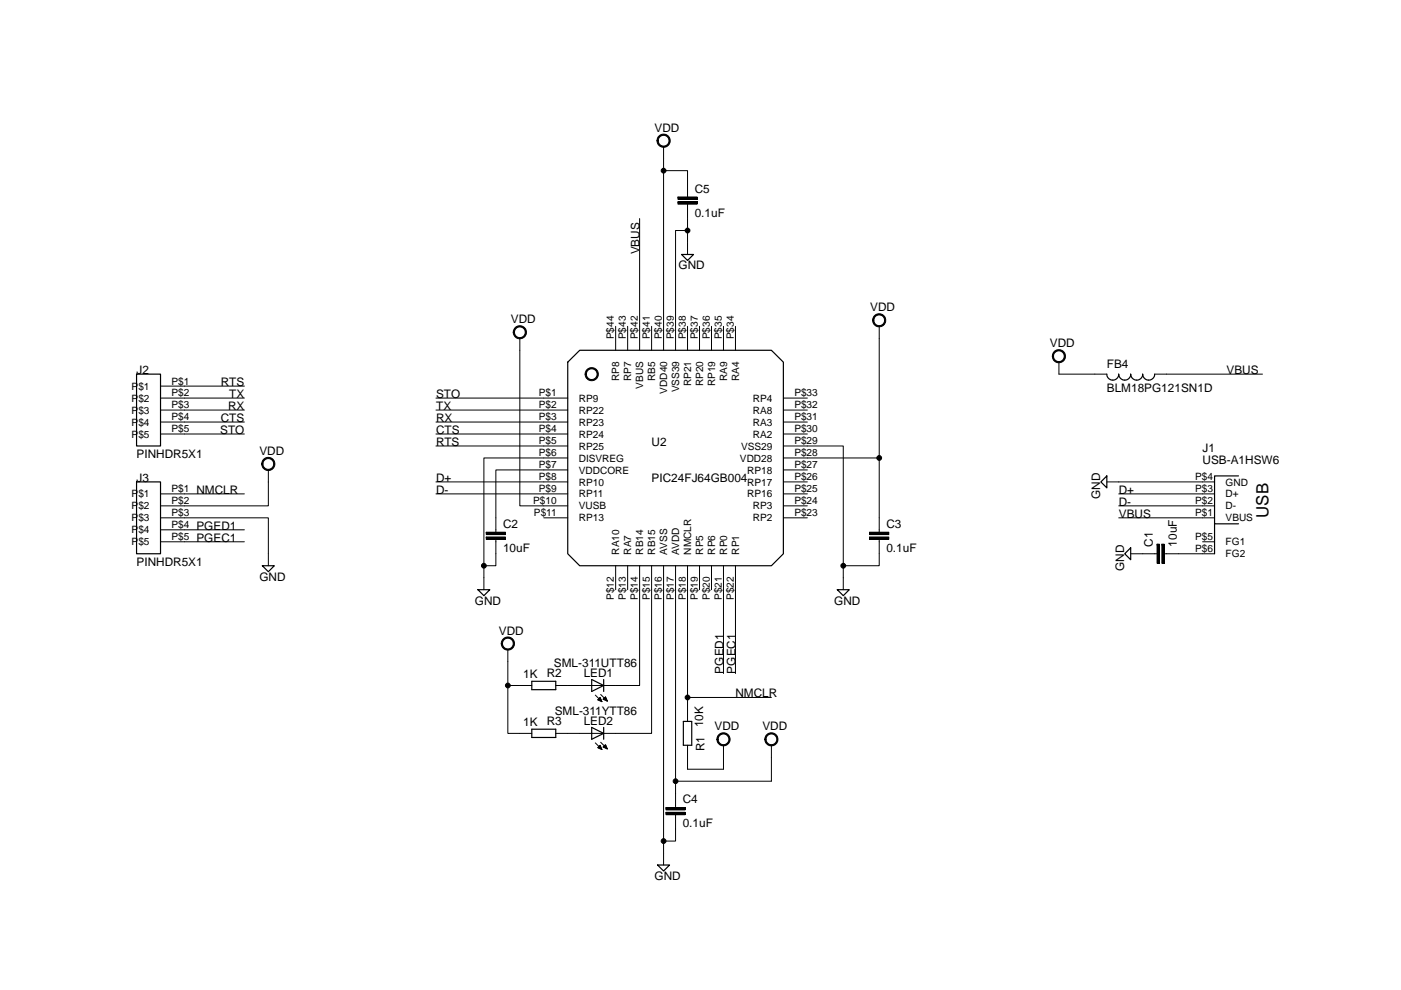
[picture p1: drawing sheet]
<svg xmlns="http://www.w3.org/2000/svg" width="297mm" height="210mm" viewBox="0 0 297 210" stroke-linecap="round" stroke-linejoin="round" font-family="sans-serif">
<g fill="none" stroke="#000" stroke-width=".25">
<path d="M144.5 54h2.5l-1.2 1.2zM29 79.4h5v15.2h-5zM120.4 76.8l2.5-2.5h40.7l2.5 2.5v40.7l-2.5 2.5h-40.7l-2.5-2.5zM234.7 79.4a1.26 1.26 0 0 0 1.2 1.2 1.26 1.26 0 0 0 1.3-1.2 1.27 1.27 0 0 0 1.3 1.2 1.27 1.27 0 0 0 1.2-1.2 1.27 1.27 0 0 0 1.3 1.2 1.27 1.27 0 0 0 1.3-1.2 1.27 1.27 0 0 0 1.2 1.2 1.27 1.27 0 0 0 1.3-1.2M29 102.2h5v15.3h-5zM55.6 120h2.6l-1.3 1.3zM234.7 100.9v2.6l-1.3-1.3zM239.7 116.2v2.5l-1.2-1.2zM257.5 111.1v6.4M262.6 100.9h-5.1v10.2h5.1M101.3 125.1h2.6l-1.3 1.2zM177.5 125.1h2.6l-1.3 1.2z"/>
<path d="M112.8 144.5h5v1.8h-5zM112.8 154.7h5v1.7h-5zM125.5 144.1l2.5 1.3-2.5 1.3zM125.5 154.3l2.5 1.3-2.5 1.2zM128 144.1v2.6M128 154.3v2.5M144.9 153h1.8v5.1h-1.8zM139.4 183.5h2.6l-1.3 1.2z"/>
</g>
<g fill="none" stroke="#000" stroke-width=".21">
<path d="M139.8 28.7a1.4 1.4 0 0 1 2.2 .5 1.4 1.4 0 0 1-1 2 1.4 1.4 0 0 1-1.7-1.4h.2a1.14 1.14 0 0 1 1.6-1 1.14 1.14 0 0 1 .3 1.9 1.14 1.14 0 0 1-1.8-.6l-.1-.3h-.2v-.3zM140.7 31.1v43.2M140.7 36.2h5.1v5.6M135.6 46.4v27.9M143.7 42.8h4.1v.5h-4.1zM143.7 42.8h.1M143.7 41.8h4.1v.5h-4.1zM143.7 41.8h.1M145.8 43.3v5.6M145.8 54v-5.1h-2.6v25.4M109.3 69.4a1.4 1.4 0 0 1 2.2 .5 1.4 1.4 0 0 1-1 1.9 1.4 1.4 0 0 1-1.7-1.3h.3a1.15 1.15 0 0 1 1.6-1.1 1.15 1.15 0 0 1 .3 1.9 1.15 1.15 0 0 1-1.9-.5v-.3h-.3l.1-.4zM110.2 71.8v35.5h10.2"/>
<path d="M124.6 78.3a1.4 1.4 0 0 1 2.1 .5 1.4 1.4 0 0 1-.9 1.9 1.4 1.4 0 0 1-1.7-1.3h.2a1.14 1.14 0 0 1 1.6-1.1 1.14 1.14 0 0 1 .3 1.9 1.14 1.14 0 0 1-1.8-.5l-.1-.3h-.2v-.4zM130.5 69.2v5.1M133.1 69.2v5.1M138.2 69.2v5.1M145.8 69.2v5.1M148.3 69.2v5.1M150.9 69.2v5.1M153.4 69.2v5.1M155.9 69.2v5.1M185.5 66.8a1.39 1.39 0 0 1 2.2 .5 1.39 1.39 0 0 1-1 2 1.39 1.39 0 0 1-1.7-1.4h.3a1.14 1.14 0 0 1 1.6-1 1.14 1.14 0 0 1 .2 1.9 1.14 1.14 0 0 1-1.8-.6v-.3h-.3l.1-.3zM186.4 69.2v27.9h-20.3M223.6 74.5a1.4 1.4 0 0 1 2.2 .4 1.4 1.4 0 0 1-1 2 1.4 1.4 0 0 1-1.7-1.4h.3a1.15 1.15 0 0 1 1.7-.9 1.15 1.15 0 0 1 .1 1.9 1.15 1.15 0 0 1-1.8-.7v-.3h-.3l.1-.3z"/>
<path d="M224.5 76.8v2.6h10.2M244.8 79.4h22.9M34 81.9h17.8M34 84.4h17.8M34 87h17.8M34 89.5h17.8M34 92.1h17.8M56 97.3a1.4 1.4 0 0 1 2.1 .5 1.4 1.4 0 0 1-.9 2 1.4 1.4 0 0 1-1.7-1.4h.2a1.16 1.16 0 0 1 1.8-.9 1.16 1.16 0 0 1 .1 1.9 1.16 1.16 0 0 1-1.8-.7l-.1-.3h-.2v-.3zM56.9 99.7v7.6h-22.9M92.4 84.4h28M92.4 87h28M92.4 89.5h28"/>
<path d="M92.4 92.1h28M92.4 94.6h28M120.4 97.1h-17.8v28M120.4 99.7h-15.3v13.2M166.1 94.6h12.7v30.5M166.1 84.4h5.1M166.1 87h5.1M166.1 89.5h5.1M166.1 92.1h5.1M166.1 99.7h5.1M186.4 97.1v15.8M34 109.8h22.9v10.2"/>
<path d="M34 104.8h17.8M51.8 114.9h-17.8M51.8 112.4h-17.8M92.4 102.2h28M92.4 104.8h28M103.1 113.9h4.1v.5h-4.1zM103.1 113.9h.1M103.1 112.9h4.1v.5h-4.1zM103.1 112.9h.1M105.1 114.4v5.6h-2.5M115.3 109.8h5.1M130.5 120v5.1"/>
<path d="M133.1 120v5.1M135.6 120v25.4h-17.8M138.2 120v35.6h-20.4M140.7 120v63.5M143.2 120v51.3M145.8 120v33M148.3 120v5.1M150.9 120v5.1M153.4 120v22.9M155.9 120v22.9M166.1 102.2h5.1M166.1 104.8h5.1"/>
<path d="M166.1 107.3h5.1M166.1 109.8h5.1M184.4 113.9h4v.5h-4zM184.4 113.9h.1M184.4 112.9h4v.5h-4zM184.4 112.9h.1M186.4 114.4v5.6h-7.6M234.7 102.2h22.8M237.2 104.8h20.3M237.2 107.3h20.3M237.2 109.8h20.3M239.7 117.5h5.6"/>
<path d="M245.3 115.4h.5v4.1h-.5zM245.3 115.4h.1M246.3 115.4h.5v4.1h-.5zM246.3 115.4h.1M246.8 117.5h10.7M255 114.9h2.5M106.8 135.4a1.4 1.4 0 0 1 2.1 .5 1.4 1.4 0 0 1-.9 2 1.4 1.4 0 0 1-1.7-1.4h.2a1.15 1.15 0 0 1 1.6-1.1 1.15 1.15 0 0 1 .3 1.9 1.15 1.15 0 0 1-1.8-.5l-.1-.3h-.2v-.4zM107.7 137.8v7.6h5.1M107.7 145.4v10.2h5.1M126.2 147.4l1.4 1.4M126.2 157.6l1.4 1.4M126.7 148.4l.5-.5 .4 .9z"/>
<path d="M126.7 158.6l.5-.5 .4 .9zM126.7 148.4h.7M126.8 158.5h.6M126.9 148.3h.5M126.9 158.7h.6M126.9 158.4h.5M127 148.5h.5M127 148.2h.3M127 158.3h.3M127.1 148h.2M127.1 158.2h.2M127.2 158.8h.3"/>
<path d="M127.2 147.9h.1M127.2 148.7h.3M127.4 147.3l1.4 1.4M127.4 157.4l1.4 1.4M127.5 158.9h.1M127.5 148.8h.1M127.9 148.3l.5-.5 .4 .9zM127.9 158.5l.5-.6 .4 .9zM127.9 148.3h.7M127.9 158.4h.7M128 148.2h.5M128 158.3h.5"/>
<path d="M128.1 158.5h.5M128.1 148h.4M128.1 148.4h.5M128.2 158.2h.3M128.2 147.9h.2M128.3 158.1h.1M128.3 158.7h.4M128.4 147.8h.1M128.4 148.5h.3M128.6 158.8h.1M128.7 148.7h.1M145.8 158.1v5.1h7.6v-5.1"/>
<path d="M145.8 147.9h17.8M152.5 155.7a1.39 1.39 0 0 1 2.1 .5 1.39 1.39 0 0 1-.9 2 1.39 1.39 0 0 1-1.7-1.4h.2a1.14 1.14 0 0 1 1.7-1 1.14 1.14 0 0 1 .2 1.9 1.14 1.14 0 0 1-1.8-.6l-.1-.3h-.2v-.3zM162.7 155.7a1.39 1.39 0 0 1 2.1 .5 1.39 1.39 0 0 1-.9 2 1.39 1.39 0 0 1-1.7-1.4h.2a1.14 1.14 0 0 1 1.6-1 1.14 1.14 0 0 1 .3 1.9 1.14 1.14 0 0 1-1.8-.6l-.1-.3h-.2v-.3zM163.6 158.1v7.6h-20.4M141.2 172.3h4.1v.5h-4.1zM141.2 172.3h.1M141.2 171.3h4.1v.5h-4.1zM141.2 171.3h.1M143.2 172.8v5.6h-2.5"/>
<circle cx="140.7" cy="36.2" r=".51"/>
<circle cx="145.8" cy="48.9" r=".51"/>
<circle cx="186.4" cy="97.1" r=".51"/>
<circle cx="102.6" cy="120" r=".51"/>
<circle cx="178.8" cy="120" r=".51"/>
<circle cx="107.7" cy="145.4" r=".51"/>
<circle cx="145.8" cy="147.9" r=".51"/>
<circle cx="140.7" cy="178.4" r=".51"/>
<circle cx="143.2" cy="165.7" r=".51"/>
</g>
<path d="M143.7 42.8h4.1v.5h-4.1zM143.7 41.8h4.1v.5h-4.1zM103.1 113.9h4.1v.5h-4.1zM103.1 112.9h4.1v.5h-4.1zM184.4 113.9h4v.5h-4zM184.4 112.9h4v.5h-4zM245.3 115.4h.5v4.1h-.5zM246.3 115.4h.5v4.1h-.5zM141.2 172.3h4.1v.5h-4.1zM141.2 171.3h4.1v.5h-4.1z" fill="#000"/>
<g fill="#000">
<path d="M139.8 28.7a1.4 1.4 0 0 1 2.2 .5 1.4 1.4 0 0 1-1 2 1.4 1.4 0 0 1-1.7-1.4h.2a1.14 1.14 0 0 1 1.6-1 1.14 1.14 0 0 1 .3 1.9 1.14 1.14 0 0 1-1.8-.6l-.1-.3h-.2v-.3z" fill-rule="evenodd"/>
<path d="M109.3 69.4a1.4 1.4 0 0 1 2.2 .5 1.4 1.4 0 0 1-1 1.9 1.4 1.4 0 0 1-1.7-1.3h.3a1.15 1.15 0 0 1 1.6-1.1 1.15 1.15 0 0 1 .3 1.9 1.15 1.15 0 0 1-1.9-.5v-.3h-.3l.1-.4z" fill-rule="evenodd"/>
<path d="M124.6 78.3a1.4 1.4 0 0 1 2.1 .5 1.4 1.4 0 0 1-.9 1.9 1.4 1.4 0 0 1-1.7-1.3h.2a1.14 1.14 0 0 1 1.6-1.1 1.14 1.14 0 0 1 .3 1.9 1.14 1.14 0 0 1-1.8-.5l-.1-.3h-.2v-.4z" fill-rule="evenodd"/>
<path d="M185.5 66.8a1.39 1.39 0 0 1 2.2 .5 1.39 1.39 0 0 1-1 2 1.39 1.39 0 0 1-1.7-1.4h.3a1.14 1.14 0 0 1 1.6-1 1.14 1.14 0 0 1 .2 1.9 1.14 1.14 0 0 1-1.8-.6v-.3h-.3l.1-.3z" fill-rule="evenodd"/>
<path d="M223.6 74.5a1.4 1.4 0 0 1 2.2 .4 1.4 1.4 0 0 1-1 2 1.4 1.4 0 0 1-1.7-1.4h.3a1.15 1.15 0 0 1 1.7-.9 1.15 1.15 0 0 1 .1 1.9 1.15 1.15 0 0 1-1.8-.7v-.3h-.3l.1-.3z" fill-rule="evenodd"/>
<path d="M56 97.3a1.4 1.4 0 0 1 2.1 .5 1.4 1.4 0 0 1-.9 2 1.4 1.4 0 0 1-1.7-1.4h.2a1.16 1.16 0 0 1 1.8-.9 1.16 1.16 0 0 1 .1 1.9 1.16 1.16 0 0 1-1.8-.7l-.1-.3h-.2v-.3z" fill-rule="evenodd"/>
<path d="M106.8 135.4a1.4 1.4 0 0 1 2.1 .5 1.4 1.4 0 0 1-.9 2 1.4 1.4 0 0 1-1.7-1.4h.2a1.15 1.15 0 0 1 1.6-1.1 1.15 1.15 0 0 1 .3 1.9 1.15 1.15 0 0 1-1.8-.5l-.1-.3h-.2v-.4z" fill-rule="evenodd"/>
<path d="M152.5 155.7a1.39 1.39 0 0 1 2.1 .5 1.39 1.39 0 0 1-.9 2 1.39 1.39 0 0 1-1.7-1.4h.2a1.14 1.14 0 0 1 1.7-1 1.14 1.14 0 0 1 .2 1.9 1.14 1.14 0 0 1-1.8-.6l-.1-.3h-.2v-.3z" fill-rule="evenodd"/>
<path d="M162.7 155.7a1.39 1.39 0 0 1 2.1 .5 1.39 1.39 0 0 1-.9 2 1.39 1.39 0 0 1-1.7-1.4h.2a1.14 1.14 0 0 1 1.6-1 1.14 1.14 0 0 1 .3 1.9 1.14 1.14 0 0 1-1.8-.6l-.1-.3h-.2v-.3z" fill-rule="evenodd"/>
<circle cx="140.7" cy="36.2" r=".51"/>
<circle cx="145.8" cy="48.9" r=".51"/>
<circle cx="186.4" cy="97.1" r=".51"/>
<circle cx="102.6" cy="120" r=".51"/>
<circle cx="178.8" cy="120" r=".51"/>
<circle cx="107.7" cy="145.4" r=".51"/>
<circle cx="145.8" cy="147.9" r=".51"/>
<circle cx="140.7" cy="178.4" r=".51"/>
<circle cx="143.2" cy="165.7" r=".51"/>
</g>
<text font-size="3.6" x="268.9" y="109.8" transform="rotate(-90 268.9 109.8)">USB</text>
<g font-size="2.5">
<text x="138.8" y="27.9">VDD</text>
<text x="147.3" y="40.9">C5</text>
<text x="147.3" y="46">0.1uF</text>
<text x="135.6" y="54" transform="rotate(-90 135.6 54)">VBUS</text>
<text x="143.9" y="57.2">GND</text>
<text x="108.3" y="68.6">VDD</text>
<text x="184.5" y="66">VDD</text>
<text x="222.6" y="73.7">VDD</text>
<text x="29" y="79.4">J2</text>
<text x="46.8" y="81.9">RTS</text>
<text x="234.7" y="83.2">BLM18PG121SN1D</text>
<text x="234.7" y="78.1">FB4</text>
<text x="260.1" y="79.4">VBUS</text>
<text x="46.8" y="89.5">CTS</text>
<text x="48.3" y="87">RX</text>
<text x="48.6" y="84.4">TX</text>
<text x="92.5" y="87">TX</text>
<text x="92.5" y="89.5">RX</text>
<text x="92.5" y="84.4">STO</text>
<text x="46.7" y="92.1">STO</text>
<text x="92.5" y="92.1">CTS</text>
<text x="92.5" y="94.6">RTS</text>
<text x="138.2" y="94.6">U2</text>
<text x="255" y="95.9">J1</text>
<text x="29" y="97.1">PINHDR5X1</text>
<text x="55" y="96.5">VDD</text>
<text x="255" y="98.4">USB-A1HSW6</text>
<text x="29" y="102.2">J3</text>
<text x="41.7" y="104.8">NMCLR</text>
<text x="92.5" y="102.2">D+</text>
<text x="92.5" y="104.8">D-</text>
<text x="138.2" y="102.2">PIC24FJ64GB004</text>
<text x="233.3" y="105.9" transform="rotate(-90 233.3 105.9)">GND</text>
<text x="237.2" y="104.8">D+</text>
<text x="237.2" y="107.3">D-</text>
<text x="41.7" y="112.4">PGED1</text>
<text x="106.7" y="112">C2</text>
<text x="187.9" y="112">C3</text>
<text x="237.2" y="109.8">VBUS</text>
<text x="29" y="120">PINHDR5X1</text>
<text x="41.7" y="114.9">PGEC1</text>
<text x="106.7" y="117.1">10uF</text>
<text x="187.9" y="117.1">0.1uF</text>
<text x="244.4" y="115.9" transform="rotate(-90 244.4 115.9)">C1</text>
<text x="249.5" y="115.9" transform="rotate(-90 249.5 115.9)">10uF</text>
<text x="55" y="123.2">GND</text>
<text x="238.4" y="121.1" transform="rotate(-90 238.4 121.1)">GND</text>
<text x="100.7" y="128.2">GND</text>
<text x="176.9" y="128.2">GND</text>
<text x="105.8" y="134.6">VDD</text>
<text x="111" y="143.9">1K</text>
<text x="115.9" y="143.6">R2</text>
<text x="117.5" y="141.5">SML-311UTT86</text>
<text x="123.8" y="143.6">LED1</text>
<text x="153.4" y="142.9" transform="rotate(-90 153.4 142.9)">PGED1</text>
<text x="155.9" y="142.9" transform="rotate(-90 155.9 142.9)">PGEC1</text>
<text x="155.9" y="147.9">NMCLR</text>
<text x="111" y="154">1K</text>
<text x="115.9" y="153.7">R3</text>
<text x="117.6" y="151.6">SML-311YTT86</text>
<text x="123.8" y="153.8">LED2</text>
<text x="149.1" y="154.3" transform="rotate(-90 149.1 154.3)">10K</text>
<text x="151.5" y="154.9">VDD</text>
<text x="161.6" y="154.9">VDD</text>
<text x="149.3" y="159.3" transform="rotate(-90 149.3 159.3)">R1</text>
<text x="144.8" y="170.4">C4</text>
<text x="144.8" y="175.5">0.1uF</text>
<text x="138.8" y="186.6">GND</text>
</g>
<g font-size="2.1">
<text x="130.2" y="71.9" transform="rotate(-90 130.2 71.9)">P$44</text>
<text x="132.7" y="71.9" transform="rotate(-90 132.7 71.9)">P$43</text>
<text x="135.3" y="71.9" transform="rotate(-90 135.3 71.9)">P$42</text>
<text x="137.8" y="71.9" transform="rotate(-90 137.8 71.9)">P$41</text>
<text x="140.3" y="71.9" transform="rotate(-90 140.3 71.9)">P$40</text>
<text x="142.9" y="71.9" transform="rotate(-90 142.9 71.9)">P$39</text>
<text x="145.4" y="71.9" transform="rotate(-90 145.4 71.9)">P$38</text>
<text x="148" y="71.9" transform="rotate(-90 148 71.9)">P$37</text>
<text x="150.5" y="71.9" transform="rotate(-90 150.5 71.9)">P$36</text>
<text x="153" y="71.9" transform="rotate(-90 153 71.9)">P$35</text>
<text x="155.6" y="71.9" transform="rotate(-90 155.6 71.9)">P$34</text>
<text x="27.9" y="82.7">P$1</text>
<text x="36.4" y="81.6">P$1</text>
<text x="131.3" y="80.8" transform="rotate(-90 131.3 80.8)">RP8</text>
<text x="133.8" y="80.8" transform="rotate(-90 133.8 80.8)">RP7</text>
<text x="136.4" y="82.4" transform="rotate(-90 136.4 82.4)">VBUS</text>
<text x="138.9" y="80.8" transform="rotate(-90 138.9 80.8)">RB5</text>
<text x="141.5" y="83.5" transform="rotate(-90 141.5 83.5)">VDD40</text>
<text x="144" y="83.2" transform="rotate(-90 144 83.2)">VSS39</text>
<text x="146.5" y="82" transform="rotate(-90 146.5 82)">RP21</text>
<text x="149.1" y="82" transform="rotate(-90 149.1 82)">RP20</text>
<text x="151.6" y="82" transform="rotate(-90 151.6 82)">RP19</text>
<text x="154.2" y="80.8" transform="rotate(-90 154.2 80.8)">RA9</text>
<text x="156.7" y="80.8" transform="rotate(-90 156.7 80.8)">RA4</text>
<text x="27.9" y="85.2">P$2</text>
<text x="27.9" y="87.7">P$3</text>
<text x="36.4" y="84.1">P$2</text>
<text x="36.4" y="86.6">P$3</text>
<text x="36.4" y="89.2">P$4</text>
<text x="114.3" y="84.1">P$1</text>
<text x="114.3" y="86.6">P$2</text>
<text x="114.3" y="89.2">P$3</text>
<text x="122.7" y="85.2">RP9</text>
<text x="122.7" y="87.7">RP22</text>
<text x="159.6" y="87.7">RA8</text>
<text x="159.6" y="85.2">RP4</text>
<text x="168.4" y="89.2">P$31</text>
<text x="168.4" y="86.6">P$32</text>
<text x="168.4" y="84.1">P$33</text>
<text x="27.9" y="90.3">P$4</text>
<text x="27.9" y="92.8">P$5</text>
<text x="36.4" y="91.7">P$5</text>
<text x="114.3" y="91.7">P$4</text>
<text x="114.3" y="94.2">P$5</text>
<text x="122.7" y="90.3">RP23</text>
<text x="122.7" y="92.8">RP24</text>
<text x="122.7" y="95.4">RP25</text>
<text x="157.1" y="95.4">VSS29</text>
<text x="159.6" y="92.8">RA2</text>
<text x="159.6" y="90.3">RA3</text>
<text x="168.4" y="94.2">P$29</text>
<text x="168.4" y="91.7">P$30</text>
<text x="114.3" y="96.8">P$6</text>
<text x="114.3" y="99.3">P$7</text>
<text x="114.3" y="101.9">P$8</text>
<text x="122.7" y="97.9">DISVREG</text>
<text x="122.7" y="100.4">VDDCORE</text>
<text x="156.9" y="97.9">VDD28</text>
<text x="158.4" y="100.4">RP18</text>
<text x="168.4" y="101.9">P$26</text>
<text x="168.4" y="99.3">P$27</text>
<text x="168.4" y="96.8">P$28</text>
<text x="253.4" y="101.9">P$4</text>
<text x="27.9" y="105.5">P$1</text>
<text x="36.4" y="104.4">P$1</text>
<text x="36.4" y="106.9">P$2</text>
<text x="113.1" y="106.9">P$10</text>
<text x="114.3" y="104.4">P$9</text>
<text x="122.7" y="103">RP10</text>
<text x="122.7" y="105.5">RP11</text>
<text x="158.4" y="105.5">RP16</text>
<text x="158.4" y="103">RP17</text>
<text x="168.4" y="106.9">P$24</text>
<text x="168.4" y="104.4">P$25</text>
<text x="253.4" y="104.4">P$3</text>
<text x="253.4" y="106.9">P$2</text>
<text x="259.9" y="105.5">D+</text>
<text x="259.9" y="103">GND</text>
<text x="27.9" y="108.1">P$2</text>
<text x="27.9" y="110.6">P$3</text>
<text x="27.9" y="113.1">P$4</text>
<text x="36.4" y="109.5">P$3</text>
<text x="36.4" y="112">P$4</text>
<text x="113.2" y="109.5">P$11</text>
<text x="122.7" y="108.1">VUSB</text>
<text x="122.7" y="110.6">RP13</text>
<text x="159.6" y="110.6">RP2</text>
<text x="159.6" y="108.1">RP3</text>
<text x="168.4" y="109.5">P$23</text>
<text x="253.4" y="109.5">P$1</text>
<text x="259.9" y="108.1">D-</text>
<text x="259.9" y="110.6">VBUS</text>
<text x="27.9" y="115.7">P$5</text>
<text x="36.4" y="114.6">P$5</text>
<text x="131.3" y="117.7" transform="rotate(-90 131.3 117.7)">RA10</text>
<text x="133.8" y="117.7" transform="rotate(-90 133.8 117.7)">RA7</text>
<text x="136.4" y="117.7" transform="rotate(-90 136.4 117.7)">RB14</text>
<text x="138.9" y="117.7" transform="rotate(-90 138.9 117.7)">RB15</text>
<text x="141.5" y="117.7" transform="rotate(-90 141.5 117.7)">AVSS</text>
<text x="144" y="117.7" transform="rotate(-90 144 117.7)">AVDD</text>
<text x="146.5" y="117.7" transform="rotate(-90 146.5 117.7)">NMCLR</text>
<text x="149.1" y="117.7" transform="rotate(-90 149.1 117.7)">RP5</text>
<text x="151.6" y="117.7" transform="rotate(-90 151.6 117.7)">RP6</text>
<text x="154.2" y="117.7" transform="rotate(-90 154.2 117.7)">RP0</text>
<text x="156.7" y="117.7" transform="rotate(-90 156.7 117.7)">RP1</text>
<text x="253.4" y="114.6">P$5</text>
<text x="253.4" y="117.1">P$6</text>
<text x="259.9" y="115.7">FG1</text>
<text x="259.9" y="118.2">FG2</text>
<text x="130.2" y="127.3" transform="rotate(-90 130.2 127.3)">P$12</text>
<text x="132.7" y="127.3" transform="rotate(-90 132.7 127.3)">P$13</text>
<text x="135.3" y="127.3" transform="rotate(-90 135.3 127.3)">P$14</text>
<text x="137.8" y="127.3" transform="rotate(-90 137.8 127.3)">P$15</text>
<text x="140.3" y="127.3" transform="rotate(-90 140.3 127.3)">P$16</text>
<text x="142.9" y="127.3" transform="rotate(-90 142.9 127.3)">P$17</text>
<text x="145.4" y="127.3" transform="rotate(-90 145.4 127.3)">P$18</text>
<text x="148" y="127.3" transform="rotate(-90 148 127.3)">P$19</text>
<text x="150.5" y="127.3" transform="rotate(-90 150.5 127.3)">P$20</text>
<text x="153" y="127.3" transform="rotate(-90 153 127.3)">P$21</text>
<text x="155.6" y="127.3" transform="rotate(-90 155.6 127.3)">P$22</text>
</g>
</svg>
